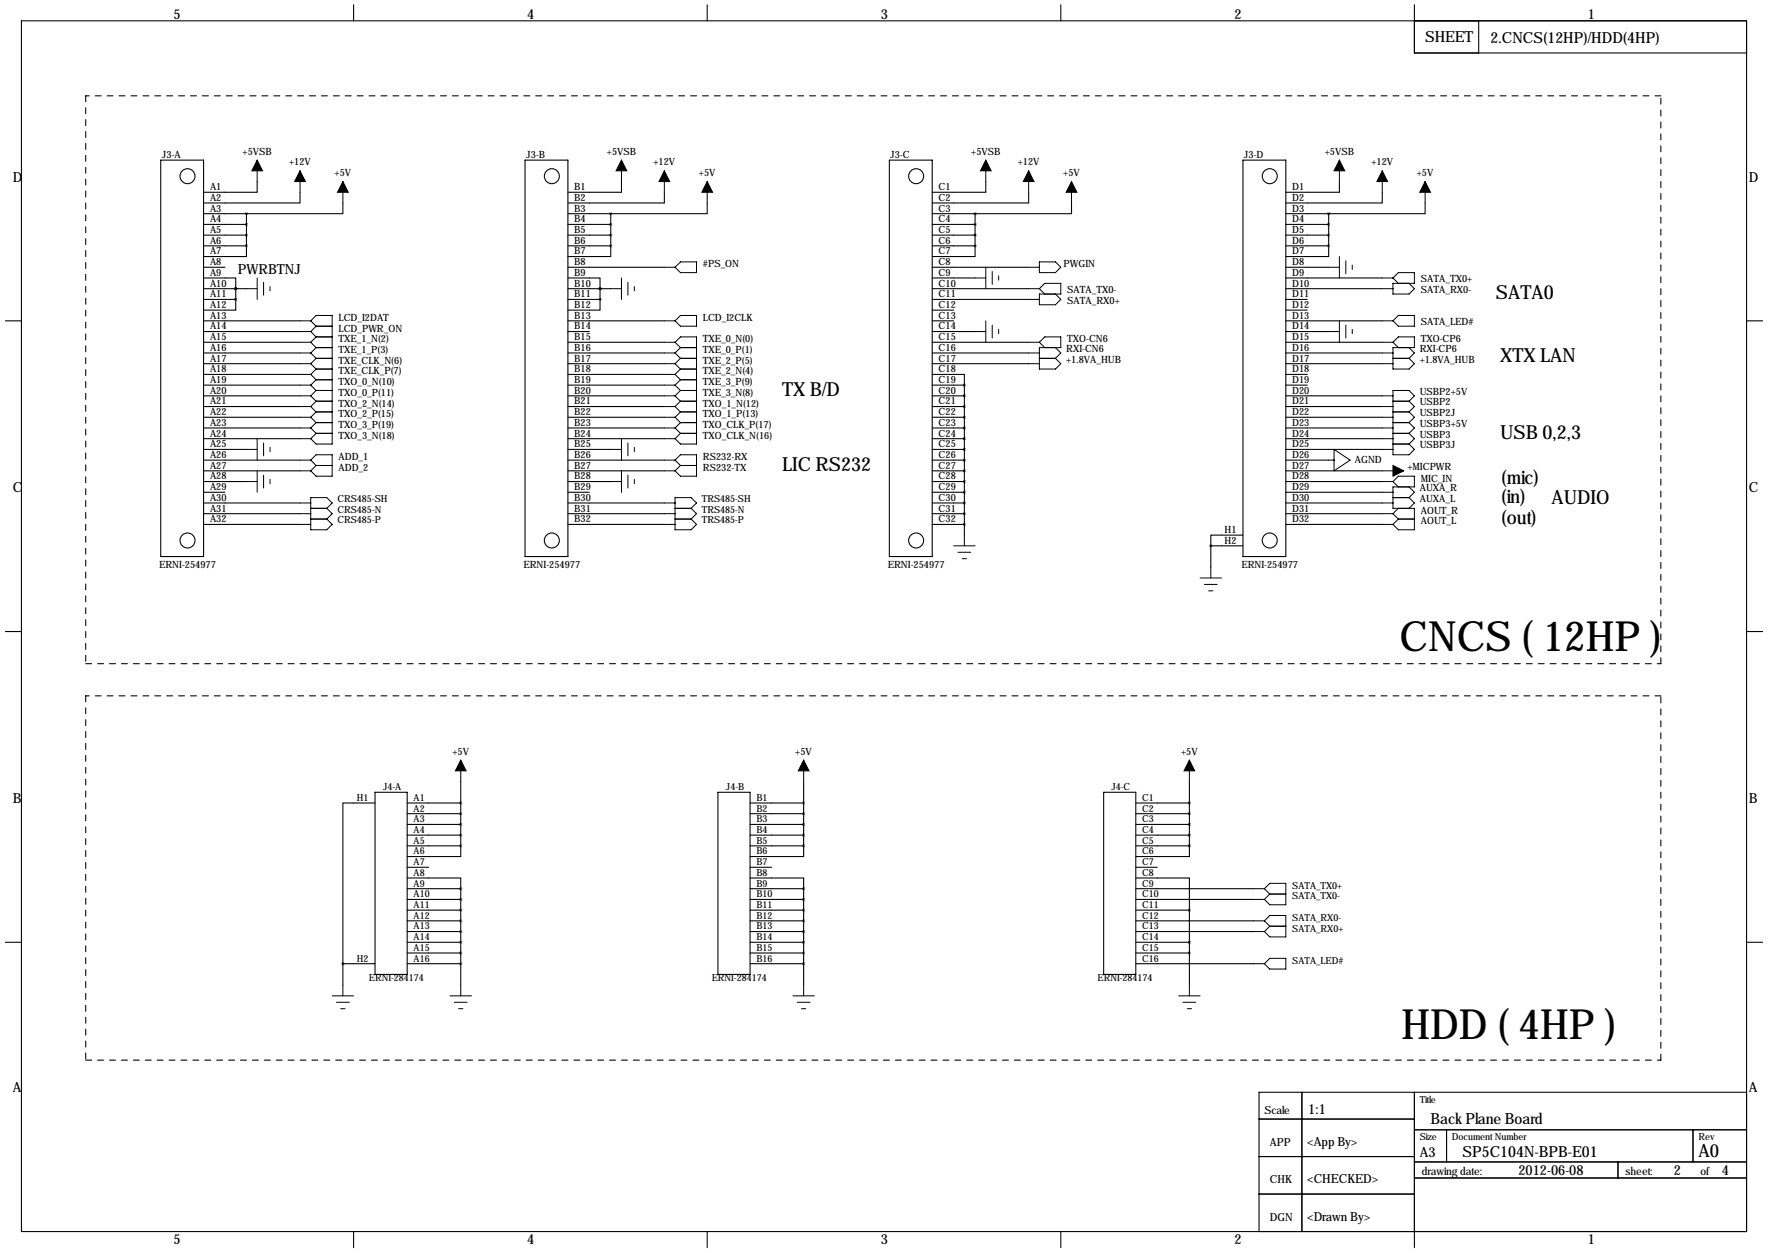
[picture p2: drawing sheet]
<svg xmlns="http://www.w3.org/2000/svg" width="419mm" height="297mm" viewBox="0 0 419 297" stroke-linecap="round" stroke-linejoin="round" font-family="sans-serif">
<g fill="none" stroke="#000" stroke-width=".25">
<path d="M5.1 4.9h408.9v287.1h-408.9zM83.8 1.1v3.8M167.6 1.1v3.8M251.5 1.1v3.8M335.3 1.1v11.5h78.7M350.5 4.9v7.7M38.1 38h10.2v93.9h-10.2zM124.5 38h10.1v93.9h-10.1zM210.8 38h10.2v93.9h-10.2zM294.6 38h10.2v93.9h-10.2zM48.3 50.7h10.1M48.3 53.2h10.1"/>
<path d="M48.3 55.7h10.1M48.3 58.3h10.1M58.4 58.3v2.5h-10.1M58.4 50.7v7.6M61 43v2.6h-12.7M71.1 45.6v2.5h-22.8M81.3 48.1v2.6h-22.9M134.6 50.7h10.2M134.6 53.2h10.2M134.6 55.7h10.2M134.6 58.3h10.2M144.8 58.3v2.5h-10.2"/>
<path d="M144.8 50.7v7.6M147.3 43v2.6h-12.7M157.5 45.6v2.5h-22.9M167.6 48.1v2.6h-22.8M221 50.7h10.1M221 53.2h10.1M221 55.7h10.1M221 58.3h10.1M231.1 58.3v2.5h-10.1M231.1 50.7v7.6M233.7 43v2.6h-12.7M243.8 45.6v2.5h-22.8"/>
<path d="M254 48.1v2.6h-22.9M304.8 50.7h10.2M304.8 53.2h10.2M304.8 55.7h10.2M304.8 58.3h10.2M315 58.3v2.5h-10.2M315 50.7v7.6M317.5 43v2.6h-12.7M327.7 45.6v2.5h-22.9M337.8 48.1v2.6h-22.8M1.3 76.1h3.8M48.3 65.9h7.6v2.5"/>
<path d="M48.3 76.1h22.8M48.3 63.4h5M48.3 68.4h10.1M48.3 71h7.6M48.3 78.6h22.8M55.9 71v2.5h-7.6M55.9 68.4h.1M55.9 68.4v2.6M134.6 65.9h7.6v2.5M134.6 76.1h22.9M134.6 63.4h22.9M134.6 68.4h10.2"/>
<path d="M134.6 71h7.6M134.6 78.6h5.1M142.2 71v2.5h-7.6M142.2 68.4h.1M142.2 68.4v2.6M221 76.1h5.1M221 63.4h22.8M221 65.9h10.1M221 68.4h22.8M221 71h22.8M221 73.5h5.1M221 78.6h10.1"/>
<path d="M304.8 76.1h22.9M304.8 63.4h10.2M304.8 65.9h22.9M304.8 68.4h22.9M304.8 71h5.1M304.8 73.5h5.1M304.8 78.6h10.2M414 76.1h3.8M48.3 81.1h22.8M48.3 83.7h22.8M48.3 86.2h22.8M48.3 88.8h22.8"/>
<path d="M48.3 91.3h22.8M48.3 93.8h22.8M48.3 96.4h22.8M48.3 98.9h22.8M134.6 81.1h22.9M134.6 83.7h22.9M134.6 86.2h22.9M134.6 88.8h22.9M134.6 91.3h22.9M134.6 93.8h22.9M134.6 96.4h22.9M134.6 98.9h22.9"/>
<path d="M221 88.8h7.6v2.5M221 81.1h22.8M221 83.7h22.8M221 86.2h22.8M221 91.3h7.6M221 93.8h7.6M221 96.4h7.6M221 98.9h7.6M228.6 91.3v35.6M304.8 81.1h22.9M304.8 83.7h22.9M304.8 86.2h22.9"/>
<path d="M304.8 88.8h5.1M304.8 91.3h5.1M304.8 93.8h22.9M304.8 96.4h22.9M304.8 98.9h22.9M48.3 101.5h22.8M48.3 104h22.8M48.3 106.5h10.1M48.3 109.1h22.8M48.3 111.6h22.8M48.3 114.2h10.1M48.3 116.7h5"/>
<path d="M48.3 119.2h22.8M134.6 101.5h22.9M134.6 104h22.9M134.6 106.5h10.2M134.6 109.1h22.9M134.6 111.6h22.9M134.6 114.2h10.2M134.6 116.7h5.1M134.6 119.2h22.9M221 101.5h7.6M221 104h7.6M221 106.5h7.6"/>
<path d="M221 109.1h7.6M221 111.6h7.6M221 114.2h7.6M221 116.7h7.6M221 119.2h7.6M304.8 101.5h22.9M304.8 104h22.9M304.8 106.5h22.9M304.8 109.1h10.2M304.8 111.6h22.9M304.8 114.2h22.9M304.8 116.7h22.9"/>
<path d="M304.8 119.2h22.9M48.3 121.8h22.8M48.3 124.3h22.8M134.6 121.8h22.9M134.6 124.3h22.9M221 121.8h7.6M221 124.3h7.6M287 129.4h7.6M287 129.4v5.1M294.6 126.9h-7.6v2.5M304.8 121.8h22.9M304.8 124.3h22.9"/>
<path d="M1.3 149.7h3.8M414 149.7h3.8M88.9 190.4h-7.6v38.1M88.9 187.8h7.6v43.2h-7.6zM96.5 190.4h12.7M96.5 192.9h12.7M96.5 195.4h12.7M96.5 198h12.7M109.2 185.3v15.2M170.2 187.8h7.6v43.2h-7.6zM177.8 190.4h12.7M177.8 192.9h12.7"/>
<path d="M177.8 195.4h12.7M177.8 198h12.7M190.5 185.3v15.2M261.6 187.8h7.6v43.2h-7.6zM269.2 190.4h12.7M269.2 192.9h12.7M269.2 195.4h12.7M269.2 198h12.7M281.9 185.3v15.2M96.5 208.1h12.7v2.6M96.5 200.5h12.7M96.5 205.6h5.1"/>
<path d="M96.5 210.7h12.7M96.5 213.2h12.7M96.5 215.8h12.7M96.5 218.3h12.7M109.2 200.5v2.6h-12.7M109.2 210.7v22.8M177.8 208.1h12.7v2.6M177.8 200.5h12.7M177.8 205.6h5.1M177.8 210.7h12.7M177.8 213.2h12.7M177.8 215.8h12.7"/>
<path d="M177.8 218.3h12.7M190.5 200.5v2.6h-12.7M190.5 210.7v22.8M269.2 208.1h12.7v7.7M269.2 200.5h12.7M269.2 205.6h5.1M269.2 210.7h28M269.2 213.2h28M269.2 215.8h12.7M269.2 218.3h28M281.9 200.5v2.6h-12.7M281.9 215.8v17.7"/>
<path d="M1.3 223.4h3.8M81.3 228.5h7.6M81.3 228.5v5M96.5 223.4h12.7M96.5 220.8h12.7M96.5 225.9h12.7M96.5 228.5h12.7M177.8 223.4h12.7M177.8 220.8h12.7M177.8 225.9h12.7M177.8 228.5h12.7M269.2 223.4h12.7"/>
<path d="M269.2 220.8h28M269.2 225.9h12.7M269.2 228.5h28M414 223.4h3.8M308.6 258.9v33.1M335.3 258.9v36.9M414 258.9h-115.6v33.1M298.4 274.2h36.9M298.4 265.3h36.9M335.3 279.3h78.7M335.3 275.4h78.7M335.3 267.8h78.7"/>
<path d="M342.9 267.8v7.6M383.5 275.4v3.9M401.3 267.8v7.6M83.8 292v3.8M167.6 292v3.8M251.5 292v3.8M298.4 283.1h36.9"/>
<circle cx="44.4" cy="41.8" r="1.78"/>
<circle cx="130.8" cy="41.8" r="1.78"/>
<circle cx="217.2" cy="41.8" r="1.78"/>
<circle cx="301" cy="41.8" r="1.78"/>
<circle cx="44.4" cy="128.1" r="1.78"/>
<circle cx="130.8" cy="128.1" r="1.78"/>
<circle cx="217.2" cy="128.1" r="1.78"/>
<circle cx="301" cy="128.1" r="1.78"/>
</g>
<path d="M20.3 22.7v134.6M393.7 22.7h-373.4M20.3 157.3h373.4M393.7 157.3v-134.6M20.3 165v86.3M393.7 165h-373.4M20.3 251.3h373.4M393.7 251.3v-86.3" fill="none" stroke="#000" stroke-width=".25" stroke-dasharray="1.4 1.4"/>
<g fill="none" stroke="#000" stroke-width=".24">
<path d="M61 38v5M147.3 38v5M233.7 38v5M317.5 38v5M71.1 40.5v5.1M81.3 43v5.1M157.5 40.5v5.1M167.6 43v5.1M243.8 40.5v5.1M254 43v5.1M327.7 40.5v5.1M337.8 43v5.1"/>
<path d="M58.4 68.4h2.6M61 65.9v5.1M62.5 66.9v3.1M64 67.9v1M71.1 78.6h2.6M71.1 76.1h2.6M73.7 76.1l1.2-1.3h3.8v30.5h-3.8l-1.2-1.3M73.7 78.6l1.2 1.3M73.7 76.1l1.2 1.2M74.9 79.9h3.8M74.9 79.9l-1.2 1.2M74.9 77.3h3.8"/>
<path d="M74.9 77.3l-1.2 1.3M144.8 68.4h2.5M147.3 65.9v5.1M148.8 66.9v3.1M150.4 67.9v1M157.5 76.1h2.5M157.5 63.4h2.5M160 76.1l1.3-1.3h3.8v2.5h-3.8zM160 63.4l1.3-1.3h3.8v2.5h-3.8zM231.1 78.6h2.6M231.1 65.9h2.6M233.7 63.4v5"/>
<path d="M233.7 76.1v5M235.2 64.4v3M235.2 77.1v3M236.7 65.4v1M236.7 78.1v1M243.8 68.4h2.6M243.8 63.4h2.6M243.8 71h2.6M246.4 62.1h3.8l1.3 1.3-1.3 1.2h-3.8zM246.4 68.4l1.2-1.2h3.9v2.5h-5.1v2.5h3.8l1.3-1.2-1.3-1.3M246.4 68.4l1.2 1.3M315 78.6h2.5"/>
<path d="M315 63.4h2.5M317.5 60.8v5.1M317.5 76.1v5M319 61.8v3.1M319 77.1v3M320.5 62.9v1M320.5 78.1v1M327.7 68.4h2.5M327.7 76.1h2.5M327.7 65.9h2.5M330.2 65.9l1.3-1.3h3.8v2.6h-5.1v2.5h3.8l1.3-1.3-1.3-1.2M330.2 65.9l1.3 1.3"/>
<path d="M331.5 74.8h3.8v2.5h-3.8l-1.3-1.2zM71.1 83.7h2.6M71.1 88.8h2.6M71.1 81.1h2.6M71.1 86.2h2.6M71.1 91.3h2.6M71.1 96.4h2.6M71.1 98.9h2.6M71.1 93.8h2.6M73.7 83.7l1.2 1.2M73.7 88.8l1.2 1.2M73.7 81.1l1.2 1.3"/>
<path d="M73.7 86.2l1.2 1.3M73.7 91.3l1.2 1.3M73.7 96.4l1.2 1.2M73.7 98.9l1.2 1.3M73.7 93.8l1.2 1.3M74.9 84.9h3.8M74.9 82.4h3.8M74.9 82.4l-1.2 1.3M74.9 90h3.8M74.9 87.5h3.8M74.9 87.5l-1.2 1.3M74.9 84.9l-1.2 1.3"/>
<path d="M74.9 92.6h3.8M74.9 90l-1.2 1.3M74.9 97.6h3.8M74.9 95.1h3.8M74.9 95.1l-1.2 1.3M74.9 97.6l-1.2 1.3M74.9 92.6l-1.2 1.2M157.5 83.7h2.5M157.5 88.8h2.5M157.5 81.1h2.5M157.5 86.2h2.5M157.5 91.3h2.5"/>
<path d="M157.5 96.4h2.5M157.5 98.9h2.5M157.5 93.8h2.5M160 81.1l1.3-1.2h3.8v25.4h-3.8l-1.3-1.3M160 86.2l1.3 1.3M160 91.3l1.3 1.3M160 88.8l1.3 1.2M160 93.8l1.3 1.3M160 81.1l1.3 1.3M160 83.7l1.3 1.2M160 96.4l1.3 1.2M160 98.9l1.3 1.3"/>
<path d="M161.3 84.9h3.8M161.3 82.4h3.8M161.3 90h3.8M161.3 87.5h3.8M161.3 92.6h3.8M161.3 97.6h3.8M161.3 95.1h3.8M161.3 84.9l-1.3 1.3M161.3 90l-1.3 1.3M161.3 87.5l-1.3 1.3M161.3 92.6l-1.3 1.2M161.3 82.4l-1.3 1.3"/>
<path d="M161.3 95.1l-1.3 1.3M161.3 97.6l-1.3 1.3M243.8 83.7h2.6M243.8 81.1h2.6M243.8 86.2h2.6M246.4 84.9h3.8M246.4 81.1l1.2-1.2h3.9v2.5h-5.1v5.1h3.8l1.3-1.3-1.3-1.3M246.4 81.1l1.2 1.3M250.2 82.4l1.3 1.3-1.3 1.2M327.7 83.7h2.5M327.7 81.1h2.5M327.7 86.2h2.5"/>
<path d="M327.7 96.4h2.5M327.7 98.9h2.5M327.7 93.8h2.5M330.2 84.9h3.8M330.2 81.1l1.3-1.2h3.8v2.5h-5.1v5.1h3.8l1.3-1.3-1.3-1.3M330.2 97.6h3.8M330.2 95.1h3.8M330.2 81.1l1.3 1.3M334 95.1l1.3-1.3-1.3-1.2h-3.8v15.2h3.8l1.3-1.3-1.3-1.2M334 95.1l1.3 1.3-1.3 1.2M334 97.6l1.3 1.3-1.3 1.3M334 82.4l1.3 1.3-1.3 1.2"/>
<path d="M58.4 106.5h2.6M58.4 114.2h2.6M61 104v5.1M61 111.6v5.1M62.5 105v3.1M62.5 112.6v3.1M64 106v1M64 113.7v1M71.1 104h2.6M71.1 101.5h2.6M71.1 109.1h2.6M71.1 111.6h2.6"/>
<path d="M71.1 119.2h2.6M73.7 109.1l1.2-1.3h3.8v5.1h-3.8l-1.2-1.3M73.7 101.5l1.2 1.2M73.7 109.1l1.2 1.2M74.9 102.7h3.8M74.9 102.7l-1.2 1.3M74.9 100.2h3.8M74.9 100.2l-1.2 1.3M74.9 110.3h3.8M74.9 110.3l-1.2 1.3M144.8 106.5h2.5M144.8 114.2h2.5"/>
<path d="M147.3 104v5.1M147.3 111.6v5.1M148.8 105v3.1M148.8 112.6v3.1M150.4 106v1M150.4 113.7v1M157.5 104h2.5M157.5 101.5h2.5M157.5 109.1h2.5M157.5 111.6h2.5M157.5 119.2h2.5M160 109.1l1.3-1.3h3.8v5.1h-3.8l-1.3-1.3"/>
<path d="M160 101.5l1.3 1.2M160 109.1l1.3 1.2M161.3 102.7h3.8M161.3 100.2h3.8M161.3 110.3h3.8M161.3 102.7l-1.3 1.3M161.3 100.2l-1.3 1.3M161.3 110.3l-1.3 1.3M315 109.1h1.2M316.2 106.5l3.8 2.6-3.8 2.5zM327.7 104h2.5M327.7 101.5h2.5"/>
<path d="M327.7 111.6h5M327.7 106.5h2.5M327.7 114.2h2.5M327.7 116.7h2.5M327.7 119.2h2.5M330.2 105.3h3.8M330.2 102.7h3.8M330.2 100.2h3.8M330.2 114.2l1.3-1.3h3.8v2.5h-5.1v5.1h5.1v5.1h-3.8l-1.3-1.3M330.2 114.2l1.3 1.2M330.2 118h3.8M334 102.7l1.3 1.3-1.3 1.3"/>
<path d="M334 100.2l1.3 1.3-1.3 1.2M334 118l1.3 1.2-1.3 1.3M334 115.4l1.3 1.3-1.3 1.3M71.1 124.3h2.6M71.1 121.8h2.6M73.7 123h3.8M73.7 120.5h3.8M77.5 120.5l1.2-1.3-1.2-1.2h-3.8v7.6h3.8l1.2-1.3-1.2-1.3M77.5 120.5l1.2 1.3-1.2 1.2M157.5 124.3h2.5M157.5 121.8h2.5M160 123h3.8"/>
<path d="M160 120.5h3.8M163.8 120.5l1.3-1.3-1.3-1.2h-3.8v7.6h3.8l1.3-1.3-1.3-1.3M163.8 120.5l1.3 1.3-1.3 1.2M226.1 129.4h5M227.1 130.9h3M228.1 132.4h1M228.6 126.9v2.5M284.5 137h5.1M285.5 138.5h3M287 134.5v2.5M327.7 124.3h2.5M327.7 121.8h2.5"/>
<path d="M330.2 121.8l1.3 1.2M331.5 123h3.8M331.5 120.5l-1.3 1.3M331.5 123l-1.3 1.3M286.5 140.1h1M109.2 180.2v5.1M190.5 180.2v5.1M281.9 180.2v5.1M297.2 210.7h2.5M297.2 213.2h2.5M297.2 218.3h2.5M299.7 210.7l1.3-1.3h3.8v5.1h-3.8l-1.3-1.3"/>
<path d="M299.7 218.3l1.3-1.3h3.8v5.1h-3.8l-1.3-1.3M299.7 210.7l1.3 1.2M299.7 218.3l1.3 1.3M301 211.9h3.8M301 211.9l-1.3 1.3M301 219.6h3.8M301 219.6l-1.3 1.2M78.7 236.1h5.1M79.8 237.6h3M80.8 239.1h1M81.3 233.5v2.6M106.7 236.1h5.1"/>
<path d="M107.7 237.6h3M108.7 239.1h1M109.2 233.5v2.6M188 236.1h5M189 237.6h3M190 239.1h1M190.5 233.5v2.6M279.4 236.1h5.1M280.4 237.6h3.1M281.4 239.1h1M281.9 233.5v2.6M297.2 228.5h2.5"/>
<path d="M297.2 220.8h2.5M299.7 228.5l1.3-1.3h3.8v2.5h-3.8z"/>
</g>
<g fill="#000" stroke="#000" stroke-width=".24">
<path d="M61 38l1.2 2.5h-2.5zM147.3 38l1.3 2.5h-2.6zM233.7 38l1.2 2.5h-2.5zM317.5 38l1.3 2.5h-2.6zM71.1 40.5l1.3 2.5h-2.6zM81.3 43l1.2 2.6h-2.5zM157.5 40.5l1.2 2.5h-2.5zM167.6 43l1.3 2.6h-2.5zM243.8 40.5l1.3 2.5h-2.5zM254 43l1.3 2.6h-2.6zM327.7 40.5l1.2 2.5h-2.5zM337.8 43l1.3 2.6h-2.6z"/>
<path d="M330.2 110.3l2.5 1.3-2.5 1.3zM109.2 180.2l1.3 2.5h-2.6zM190.5 180.2l1.3 2.5h-2.6zM281.9 180.2l1.3 2.5h-2.5z"/>
</g>
<path d="M314.9 50.7a.05 .05 0 0 0 .1 0 .05 .05 0 0 0-.1 0zM314.9 53.2a.05 .05 0 0 0 .1 0 .05 .05 0 0 0-.1 0zM314.9 55.7a.05 .05 0 0 0 .1 0 .05 .05 0 0 0-.1 0zM314.9 58.3a.05 .05 0 0 0 .1 0 .05 .05 0 0 0-.1 0zM231.1 50.7a.05 .05 0 0 0 .1 0 .05 .05 0 0 0-.1 0zM231.1 53.2a.05 .05 0 0 0 .1 0 .05 .05 0 0 0-.1 0zM231.1 55.7a.05 .05 0 0 0 .1 0 .05 .05 0 0 0-.1 0zM231.1 58.3a.05 .05 0 0 0 .1 0 .05 .05 0 0 0-.1 0zM142.2 68.4a.05 .05 0 0 0 .1 0 .05 .05 0 0 0-.1 0zM142.2 71a.05 .05 0 0 0 .1 0 .05 .05 0 0 0-.1 0zM142.2 68.4a.05 .05 0 0 0 .1 0 .05 .05 0 0 0-.1 0zM281.9 198a.05 .05 0 0 0 .1 0 .05 .05 0 0 0-.1 0zM281.9 195.4a.05 .05 0 0 0 .1 0 .05 .05 0 0 0-.1 0zM281.9 192.9a.05 .05 0 0 0 .1 0 .05 .05 0 0 0-.1 0zM281.9 200.5a.05 .05 0 0 0 .1 0 .05 .05 0 0 0-.1 0zM281.9 190.4a.05 .05 0 0 0 .1 0 .05 .05 0 0 0-.1 0zM281.9 215.8a.05 .05 0 0 0 .1 0 .05 .05 0 0 0-.1 0zM281.9 223.4a.05 .05 0 0 0 .1 0 .05 .05 0 0 0-.1 0zM281.9 225.9a.05 .05 0 0 0 .1 0 .05 .05 0 0 0-.1 0z" fill="#000" stroke="#000" stroke-width=".63"/>
<g font-size="9.9">
<text x="331.7" y="154.3">CNCS ( 12HP )</text>
<text x="332.2" y="246.2">HDD ( 4HP )</text>
</g>
<g font-size="4.6">
<text x="354.6" y="71">SATA0</text>
<text x="355.6" y="85.7">XTX LAN</text>
<text x="185.4" y="93.8">TX B/D</text>
<text x="355.6" y="104">USB 0,2,3</text>
<text x="185.4" y="111.6">LIC RS232</text>
<text x="355.9" y="119.2">(in)</text>
<text x="355.9" y="114.7">(mic)</text>
<text x="367.8" y="119.5">AUDIO</text>
<text x="355.9" y="124.3">(out)</text>
</g>
<text font-size="4.3" x="402.6" y="274.2">A0</text>
<g font-size="3.6">
<text x="337.8" y="10">SHEET</text>
<text x="353.3" y="10.3">2.CNCS(12HP)/HDD(4HP)</text>
<text x="339.1" y="266.6">Back Plane Board</text>
<text x="346.7" y="274.2">SP5C104N-BPB-E01</text>
</g>
<g font-size="3.3">
<text x="41.1" y="4.4">5</text>
<text x="125" y="4.4">4</text>
<text x="208.8" y="4.4">3</text>
<text x="292.6" y="4.4">2</text>
<text x="376.4" y="4.4">1</text>
<text x="3" y="43">D</text>
<text x="414.5" y="43">D</text>
<text x="56.4" y="64.9">PWRBTNJ</text>
<text x="3" y="116.7">C</text>
<text x="414.5" y="116.7">C</text>
<text x="3" y="190.4">B</text>
<text x="414.5" y="190.4">B</text>
<text x="3" y="258.9">A</text>
<text x="414.5" y="258.9">A</text>
<text x="310.1" y="264">1:1</text>
<text x="336.5" y="274.2">A3</text>
<text x="359.9" y="278.5">2012-06-08</text>
<text x="396.7" y="278.5">2</text>
<text x="408.2" y="278.5">4</text>
<text x="41.1" y="295">5</text>
<text x="125" y="295">4</text>
<text x="208.8" y="295">3</text>
<text x="292.6" y="295">2</text>
<text x="376.4" y="295">1</text>
</g>
<g font-size="3">
<text x="309.9" y="271.6">&lt;App By&gt;</text>
<text x="309.9" y="280.5">&lt;CHECKED&gt;</text>
<text x="309.9" y="289.4">&lt;Drawn By&gt;</text>
</g>
<g font-size="2.6">
<text x="299.7" y="264">Scale</text>
<text x="301" y="271.6">APP</text>
<text x="301" y="280.5">CHK</text>
<text x="337.1" y="278.5">drawing date:</text>
<text x="385.3" y="278.5">sheet:</text>
<text x="403.1" y="278.5">of</text>
<text x="301" y="289.4">DGN</text>
</g>
<g font-size="2.4">
<text x="38.4" y="37.5">J3-A</text>
<text x="57.5" y="36.7">+5VSB</text>
<text x="68.5" y="39.2">+12V</text>
<text x="79.3" y="41.8">+5V</text>
<text x="124.8" y="37.5">J3-B</text>
<text x="143.9" y="36.7">+5VSB</text>
<text x="154.9" y="39.2">+12V</text>
<text x="165.7" y="41.8">+5V</text>
<text x="211.1" y="37.5">J3-C</text>
<text x="230.2" y="36.7">+5VSB</text>
<text x="241.3" y="39.2">+12V</text>
<text x="252" y="41.8">+5V</text>
<text x="294.9" y="37.5">J3-D</text>
<text x="314" y="36.7">+5VSB</text>
<text x="325.1" y="39.2">+12V</text>
<text x="335.8" y="41.8">+5V</text>
<text x="49.8" y="45.1">A1</text>
<text x="49.8" y="47.6">A2</text>
<text x="136.1" y="45.1">B1</text>
<text x="136.1" y="47.6">B2</text>
<text x="222.5" y="45.1">C1</text>
<text x="222.5" y="47.6">C2</text>
<text x="306.3" y="45.1">D1</text>
<text x="306.3" y="47.6">D2</text>
<text x="49.8" y="50.2">A3</text>
<text x="49.8" y="52.7">A4</text>
<text x="136.1" y="50.2">B3</text>
<text x="136.1" y="52.7">B4</text>
<text x="222.5" y="50.2">C3</text>
<text x="222.5" y="52.7">C4</text>
<text x="306.3" y="50.2">D3</text>
<text x="306.3" y="52.7">D4</text>
<text x="49.8" y="55.2">A5</text>
<text x="49.8" y="57.8">A6</text>
<text x="136.1" y="55.2">B5</text>
<text x="136.1" y="57.8">B6</text>
<text x="222.5" y="55.2">C5</text>
<text x="222.5" y="57.8">C6</text>
<text x="306.3" y="55.2">D5</text>
<text x="306.3" y="57.8">D6</text>
<text x="49.8" y="60.3">A7</text>
<text x="49.8" y="62.9">A8</text>
<text x="49.8" y="65.4">A9</text>
<text x="136.1" y="60.3">B7</text>
<text x="136.1" y="62.9">B8</text>
<text x="136.1" y="65.4">B9</text>
<text x="166.6" y="63.4">#PS_ON</text>
<text x="222.5" y="60.3">C7</text>
<text x="222.5" y="62.9">C8</text>
<text x="222.5" y="65.4">C9</text>
<text x="252.1" y="63.4">PWGIN</text>
<text x="306.3" y="60.3">D7</text>
<text x="306.3" y="62.9">D8</text>
<text x="306.3" y="65.4">D9</text>
<text x="49.8" y="67.9">A10</text>
<text x="49.8" y="70.5">A11</text>
<text x="136.1" y="67.9">B10</text>
<text x="136.1" y="70.5">B11</text>
<text x="222.5" y="67.9">C10</text>
<text x="222.5" y="70.5">C11</text>
<text x="253" y="69.5">SATA_TX0-</text>
<text x="253" y="72">SATA_RX0+</text>
<text x="306.3" y="67.9">D10</text>
<text x="306.3" y="70.5">D11</text>
<text x="336.8" y="66.9">SATA_TX0+</text>
<text x="336.8" y="69.5">SATA_RX0-</text>
<text x="49.8" y="73">A12</text>
<text x="49.8" y="75.6">A13</text>
<text x="80.3" y="76.1">LCD_I2DAT</text>
<text x="136.1" y="73">B12</text>
<text x="136.1" y="75.6">B13</text>
<text x="166.6" y="76.1">LCD_I2CLK</text>
<text x="222.5" y="73">C12</text>
<text x="222.5" y="75.6">C13</text>
<text x="306.3" y="73">D12</text>
<text x="306.3" y="75.6">D13</text>
<text x="336.8" y="77.1">SATA_LED#</text>
<text x="49.8" y="78.1">A14</text>
<text x="49.8" y="80.6">A15</text>
<text x="49.8" y="83.2">A16</text>
<text x="80.3" y="83.7">TXE_1_P(3)</text>
<text x="80.3" y="81.1">TXE_1_N(2)</text>
<text x="80.3" y="78.6">LCD_PWR_ON</text>
<text x="136.1" y="78.1">B14</text>
<text x="136.1" y="80.6">B15</text>
<text x="136.1" y="83.2">B16</text>
<text x="166.6" y="81.1">TXE_0_N(0)</text>
<text x="166.6" y="83.7">TXE_0_P(1)</text>
<text x="222.5" y="78.1">C14</text>
<text x="222.5" y="80.6">C15</text>
<text x="222.5" y="83.2">C16</text>
<text x="252.7" y="83.4">RXI-CN6</text>
<text x="253" y="81.1">TXO-CN6</text>
<text x="306.3" y="78.1">D14</text>
<text x="306.3" y="80.6">D15</text>
<text x="306.3" y="83.2">D16</text>
<text x="336.5" y="83.4">RXI-CP6</text>
<text x="336.8" y="81.1">TXO-CP6</text>
<text x="49.8" y="85.7">A17</text>
<text x="49.8" y="88.3">A18</text>
<text x="80.3" y="88.8">TXE_CLK_P(7)</text>
<text x="80.3" y="86.2">TXE_CLK_N(6)</text>
<text x="136.1" y="85.7">B17</text>
<text x="136.1" y="88.3">B18</text>
<text x="166.6" y="86.2">TXE_2_P(5)</text>
<text x="166.6" y="88.8">TXE_2_N(4)</text>
<text x="222.5" y="85.7">C17</text>
<text x="222.5" y="88.3">C18</text>
<text x="252.7" y="86">+1.8VA_HUB</text>
<text x="306.3" y="85.7">D17</text>
<text x="306.3" y="88.3">D18</text>
<text x="336.5" y="86">+1.8VA_HUB</text>
<text x="49.8" y="90.8">A19</text>
<text x="49.8" y="93.3">A20</text>
<text x="49.8" y="95.9">A21</text>
<text x="80.3" y="91.3">TXO_0_N(10)</text>
<text x="80.3" y="93.8">TXO_0_P(11)</text>
<text x="136.1" y="90.8">B19</text>
<text x="136.1" y="93.3">B20</text>
<text x="136.1" y="95.9">B21</text>
<text x="166.6" y="91.3">TXE_3_P(9)</text>
<text x="166.6" y="93.8">TXE_3_N(8)</text>
<text x="222.5" y="90.8">C19</text>
<text x="222.5" y="93.3">C20</text>
<text x="222.5" y="95.9">C21</text>
<text x="306.3" y="90.8">D19</text>
<text x="306.3" y="93.3">D20</text>
<text x="306.3" y="95.9">D21</text>
<text x="336.5" y="93.6">USBP2+5V</text>
<text x="49.8" y="98.4">A22</text>
<text x="49.8" y="101">A23</text>
<text x="80.3" y="96.4">TXO_2_N(14)</text>
<text x="80.3" y="98.9">TXO_2_P(15)</text>
<text x="80.3" y="101.5">TXO_3_P(19)</text>
<text x="136.1" y="98.4">B22</text>
<text x="136.1" y="101">B23</text>
<text x="166.6" y="96.4">TXO_1_N(12)</text>
<text x="166.6" y="98.9">TXO_1_P(13)</text>
<text x="166.6" y="101.5">TXO_CLK_P(17)</text>
<text x="222.5" y="98.4">C22</text>
<text x="222.5" y="101">C23</text>
<text x="306.3" y="98.4">D22</text>
<text x="306.3" y="101">D23</text>
<text x="336.5" y="96.1">USBP2</text>
<text x="336.5" y="98.7">USBP2J</text>
<text x="336.5" y="101.2">USBP3+5V</text>
<text x="49.8" y="103.5">A24</text>
<text x="49.8" y="106">A25</text>
<text x="80.3" y="104">TXO_3_N(18)</text>
<text x="136.1" y="103.5">B24</text>
<text x="136.1" y="106">B25</text>
<text x="166.6" y="104">TXO_CLK_N(16)</text>
<text x="222.5" y="103.5">C24</text>
<text x="222.5" y="106">C25</text>
<text x="306.3" y="103.5">D24</text>
<text x="306.3" y="106">D25</text>
<text x="336.5" y="103.7">USBP3</text>
<text x="336.5" y="106.3">USBP3J</text>
<text x="49.8" y="108.6">A26</text>
<text x="49.8" y="111.1">A27</text>
<text x="49.8" y="113.7">A28</text>
<text x="80.3" y="109.1">ADD_1</text>
<text x="80.3" y="111.6">ADD_2</text>
<text x="136.1" y="108.6">B26</text>
<text x="136.1" y="111.1">B27</text>
<text x="136.1" y="113.7">B28</text>
<text x="166.6" y="111.6">RS232-TX</text>
<text x="166.6" y="109.1">RS232-RX</text>
<text x="222.5" y="108.6">C26</text>
<text x="222.5" y="111.1">C27</text>
<text x="222.5" y="113.7">C28</text>
<text x="306.3" y="108.6">D26</text>
<text x="306.3" y="111.1">D27</text>
<text x="306.3" y="113.7">D28</text>
<text x="321.2" y="109.8">AGND</text>
<text x="333.6" y="111.4">+MICPWR</text>
<text x="49.8" y="116.2">A29</text>
<text x="49.8" y="118.7">A30</text>
<text x="136.1" y="116.2">B29</text>
<text x="136.1" y="118.7">B30</text>
<text x="222.5" y="116.2">C29</text>
<text x="222.5" y="118.7">C30</text>
<text x="306.3" y="116.2">D29</text>
<text x="306.3" y="118.7">D30</text>
<text x="336.5" y="116.4">AUXA_R</text>
<text x="336.5" y="119">AUXA_L</text>
<text x="336.8" y="114.2">MIC_IN</text>
<text x="49.8" y="121.3">A31</text>
<text x="49.8" y="123.8">A32</text>
<text x="136.1" y="121.3">B31</text>
<text x="136.1" y="123.8">B32</text>
<text x="222.5" y="121.3">C31</text>
<text x="222.5" y="123.8">C32</text>
<text x="306.3" y="121.3">D31</text>
<text x="306.3" y="123.8">D32</text>
<text x="336.8" y="121.8">AOUT_R</text>
<text x="336.8" y="124.3">AOUT_L</text>
<text x="290.3" y="126.4">H1</text>
<text x="290.3" y="128.9">H2</text>
<text x="37.7" y="134.5">ERNI-254977</text>
<text x="124.1" y="134.5">ERNI-254977</text>
<text x="210.4" y="134.5">ERNI-254977</text>
<text x="294.3" y="134.5">ERNI-254977</text>
<text x="107.2" y="178.9">+5V</text>
<text x="188.5" y="178.9">+5V</text>
<text x="280" y="178.9">+5V</text>
</g>
<g font-size="2.3">
<text x="80" y="119">CRS485-SH</text>
<text x="166.4" y="119">TRS485-SH</text>
<text x="80" y="124.1">CRS485-P</text>
<text x="80" y="121.5">CRS485-N</text>
<text x="166.4" y="124.1">TRS485-P</text>
<text x="166.4" y="121.5">TRS485-N</text>
<text x="84.6" y="189.9">H1</text>
<text x="90.8" y="187.3">J4-A</text>
<text x="98" y="189.9">A1</text>
<text x="172.1" y="187.3">J4-B</text>
<text x="179.3" y="189.9">B1</text>
<text x="263.4" y="187.3">J4-C</text>
<text x="270.8" y="189.9">C1</text>
<text x="98" y="192.4">A2</text>
<text x="98" y="194.9">A3</text>
<text x="98" y="197.5">A4</text>
<text x="179.3" y="192.4">B2</text>
<text x="179.3" y="194.9">B3</text>
<text x="179.3" y="197.5">B4</text>
<text x="270.8" y="192.4">C2</text>
<text x="270.8" y="194.9">C3</text>
<text x="270.8" y="197.5">C4</text>
<text x="98" y="200">A5</text>
<text x="98" y="202.6">A6</text>
<text x="179.3" y="200">B5</text>
<text x="179.3" y="202.6">B6</text>
<text x="270.8" y="200">C5</text>
<text x="270.8" y="202.6">C6</text>
<text x="98" y="205.1">A7</text>
<text x="98" y="207.6">A8</text>
<text x="179.3" y="205.1">B7</text>
<text x="179.3" y="207.6">B8</text>
<text x="270.8" y="205.1">C7</text>
<text x="270.8" y="207.6">C8</text>
<text x="98" y="210.2">A9</text>
<text x="98" y="212.7">A10</text>
<text x="98" y="215.3">A11</text>
<text x="179.3" y="210.2">B9</text>
<text x="179.3" y="212.7">B10</text>
<text x="179.3" y="215.3">B11</text>
<text x="270.8" y="210.2">C9</text>
<text x="270.8" y="212.7">C10</text>
<text x="270.8" y="215.3">C11</text>
<text x="306.3" y="210.7">SATA_TX0+</text>
<text x="306.3" y="213.2">SATA_TX0-</text>
<text x="98" y="217.8">A12</text>
<text x="98" y="220.3">A13</text>
<text x="179.3" y="217.8">B12</text>
<text x="179.3" y="220.3">B13</text>
<text x="270.8" y="217.8">C12</text>
<text x="270.8" y="220.3">C13</text>
<text x="306.3" y="220.8">SATA_RX0+</text>
<text x="306.3" y="218.3">SATA_RX0-</text>
<text x="84.6" y="228">H2</text>
<text x="98" y="222.9">A14</text>
<text x="98" y="225.4">A15</text>
<text x="98" y="228">A16</text>
<text x="179.3" y="222.9">B14</text>
<text x="179.3" y="225.4">B15</text>
<text x="179.3" y="228">B16</text>
<text x="270.8" y="222.9">C14</text>
<text x="270.8" y="225.4">C15</text>
<text x="270.8" y="228">C16</text>
<text x="87.5" y="232.5">ERNI-284174</text>
<text x="168.7" y="232.5">ERNI-284174</text>
<text x="260.2" y="232.5">ERNI-284174</text>
<text x="306.3" y="228.5">SATA_LED#</text>
<text x="336.5" y="261.5">Title</text>
<text x="336.5" y="270.4">Size</text>
<text x="344.2" y="270.4">Document Number</text>
<text x="402.6" y="270.4">Rev</text>
</g>
</svg>
